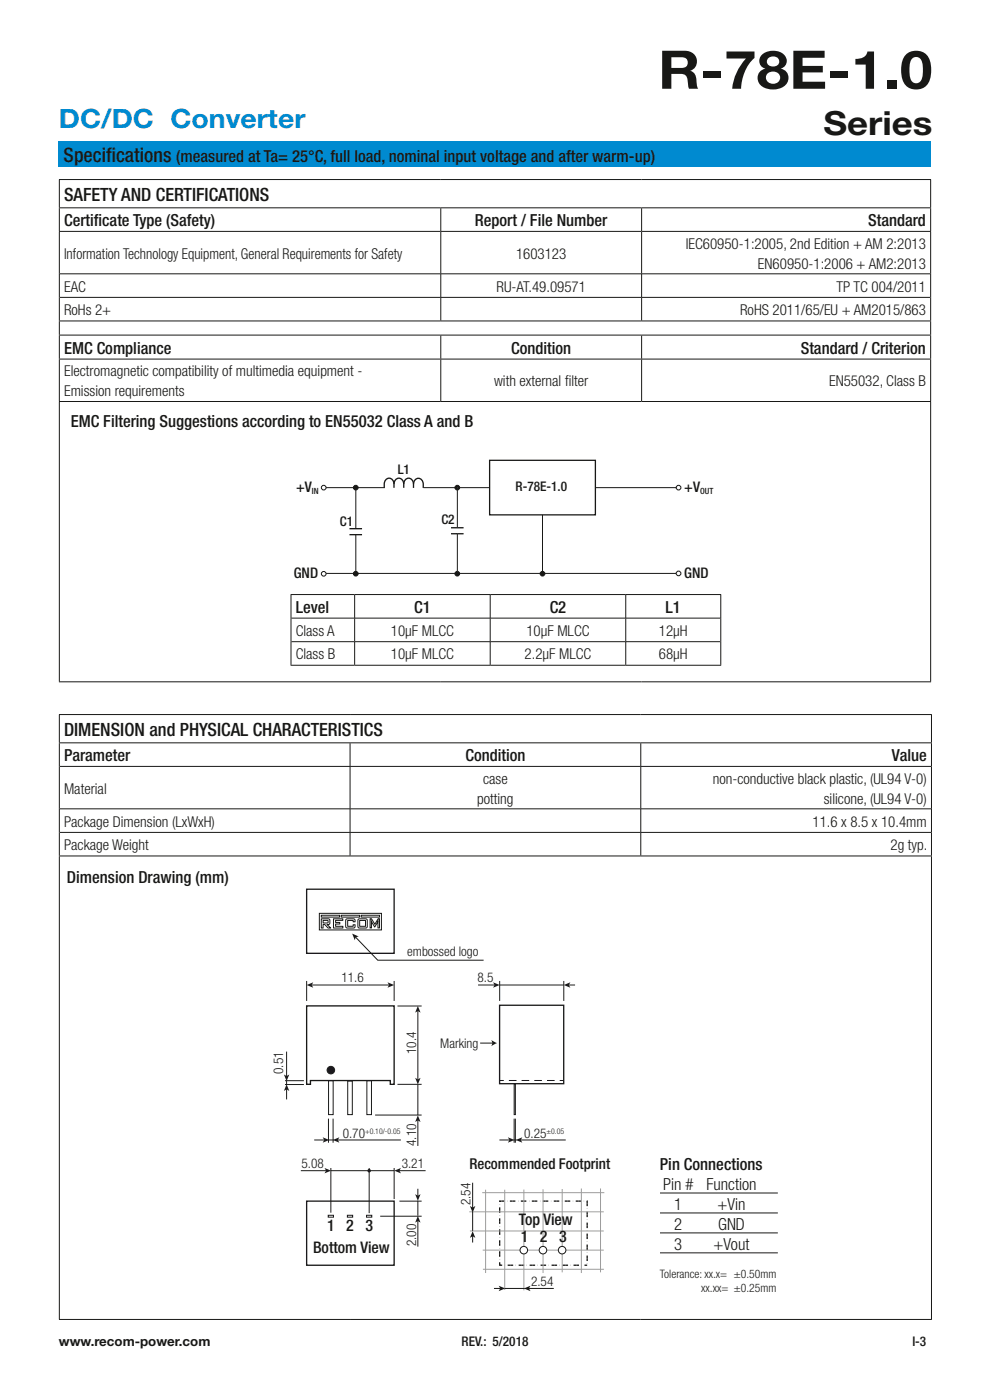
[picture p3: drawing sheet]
<svg xmlns="http://www.w3.org/2000/svg" width="210mm" height="297mm" viewBox="0 0 210 297" stroke-linecap="round" stroke-linejoin="round" font-family="sans-serif">
<path d="M12.5 30h185v5.5h-185z" fill="#008ad0"/>
<g fill="none" stroke="#181816" stroke-width=".21">
<path d="M12.5 38.1h185M12.6 38.2v5.8M197.4 38.2v5.8M12.5 44.1h185M12.5 49.1h185M12.6 44.2v4.8M12.6 49.2v18.8M12.7 58.1h184.6M93.5 44.2v4.8M93.5 49.2v8.8M93.5 58.1v4.9M136.1 44.2v4.8"/>
<path d="M136.1 49.2v8.8M136.1 58.1v4.9M197.4 44.2v4.8M197.4 49.2v18.8M12.5 68.1h185M12.5 71.1h185M12.5 76.2h185M12.6 68.2v2.8M12.6 71.2v4.9M12.6 76.3v8.8M12.7 63.1h184.6M93.5 63.1v4.9"/>
<path d="M93.5 71.2v4.9M93.5 76.3v8.8M136.1 63.1v4.9M136.1 71.2v4.9M136.1 76.3v8.8M197.4 68.2v2.8M197.4 71.2v4.9M197.4 76.3v8.8M12.5 85.2h185M12.6 85.3v59.3M197.4 85.3v59.3M68.7 103.4h12.9"/>
<path d="M89.8 103.4h14.1M69.2 121.6h74.2M12.5 144.6h185"/>
</g>
<circle cx="68.7" cy="121.7" r=".5" fill="#fff"/>
<circle cx="68.7" cy="121.7" r=".5" fill="none" stroke="#181816" stroke-width=".21"/>
<circle cx="68.7" cy="103.4" r=".5" fill="#fff"/>
<circle cx="68.7" cy="103.4" r=".5" fill="none" stroke="#181816" stroke-width=".21"/>
<circle cx="143.9" cy="121.6" r=".5" fill="#fff"/>
<circle cx="143.9" cy="121.6" r=".5" fill="none" stroke="#181816" stroke-width=".21"/>
<circle cx="143.9" cy="103.4" r=".5" fill="#fff"/>
<g fill="none" stroke="#181816" stroke-width=".21">
<path d="M126.3 103.4h17.2"/>
<circle cx="143.9" cy="103.4" r=".5"/>
</g>
<circle cx="97" cy="103.4" r=".5" fill="#181816"/>
<circle cx="97" cy="103.4" r=".5" fill="none" stroke="#181816" stroke-width=".21"/>
<circle cx="97" cy="121.7" r=".5" fill="#181816"/>
<circle cx="97" cy="121.7" r=".5" fill="none" stroke="#181816" stroke-width=".21"/>
<circle cx="115.1" cy="121.7" r=".5" fill="#181816"/>
<circle cx="115.1" cy="121.7" r=".5" fill="none" stroke="#181816" stroke-width=".21"/>
<path d="M74.1 112.2h2.7M74.1 113.4h2.7" fill="none" stroke="#181816" stroke-width=".28"/>
<g fill="#fff" stroke="#181816" stroke-width=".21">
<path d="M75.5 113.5v8.2z"/>
<path d="M75.5 103.9v8.3z"/>
</g>
<circle cx="75.5" cy="103.4" r=".5" fill="#181816"/>
<circle cx="75.5" cy="103.4" r=".5" fill="none" stroke="#181816" stroke-width=".21"/>
<circle cx="75.5" cy="121.7" r=".5" fill="#181816"/>
<circle cx="75.5" cy="121.7" r=".5" fill="none" stroke="#181816" stroke-width=".21"/>
<path d="M83.6 102.7a1.06 1.06 0 0 0-1.1-1.3 1.06 1.06 0 0 0-1 1.3v.8M85.6 102.7a1.06 1.06 0 0 0-1-1.3 1.06 1.06 0 0 0-1 1.3v.8M87.7 102.7a1.06 1.06 0 0 0-1-1.3 1.06 1.06 0 0 0-1.1 1.3v.8M87.7 103.5a1.76 1.76 0 0 1 .7-2 1.09 1.09 0 0 1 1.4 1.2v.8M95.7 112h2.6M95.7 113.2h2.6" fill="none" stroke="#181816" stroke-width=".28"/>
<path d="M97 113.2v8.1z" fill="#fff"/>
<path d="M97 113.2v8.1" fill="none" stroke="#181816" stroke-width=".21"/>
<path d="M97 103.5v8.5z" fill="#fff"/>
<g fill="none" stroke="#181816" stroke-width=".21">
<path d="M97 103.5v8.5M115.1 109.2v12.4M61.6 126.1h91.4M61.7 126.2v14.8M61.8 131.1h91M61.8 136.1h91M75.2 126.2v4.9M75.2 131.2v4.9M75.2 136.2v4.8M104 126.2v4.9M104 131.2v4.9M104 136.2v4.8"/>
<path d="M132.7 126.2v4.9M132.7 131.2v4.9M132.7 136.2v4.8M152.9 126.2v14.8M12.5 151.6h185.2M12.5 157.6h185.2M12.6 151.7v5.8M12.6 157.7v23.8M61.6 141.1h91.4M74.3 157.7v4.8M135.9 157.7v4.8M197.6 151.7v5.8"/>
<path d="M197.6 157.7v23.8M12.7 162.6h184.8M12.7 171.6h184.8M12.7 176.6h184.8M74.3 162.6v8.9M74.3 171.6v4.9M74.3 176.6v4.9M135.9 162.6v8.9M135.9 171.6v4.9M135.9 176.6v4.9M12.5 181.6h185.2M12.6 181.7v98.1"/>
<path d="M197.6 181.7v98.1M12.5 279.9h185.2"/>
</g>
<path d="M103.9 97.7h22.4v11.5h-22.4z" fill="none" stroke="#181816" stroke-width=".27"/>
<path d="M65 188.6h18.6v13.6h-18.6zM106 213.3h13.6v16.6h-13.6zM65 254.8h18.6v13.6h-18.6z" fill="none" stroke="#1b191d" stroke-width=".28"/>
<path d="M65 213.4h18.6v16.6h-.8v-.8h-16.9v.8h-.9z" fill="none" stroke="#181816" stroke-width=".28"/>
<path d="M106 254.8h18.6v13.6h-18.6z" fill="none" stroke="#181816" stroke-width=".28" stroke-dasharray=".6 .6 0" stroke-linecap="butt"/>
<path d="M99.6 257.1h28.5M102.3 253h25.9M103 252.4v17.7M107.1 252.4v21.3M111.1 252.4v21.3M115.2 252.3v17.8M119.3 252.2v17.7M123.3 252.1v18M127.4 252.1v17.8M99.7 261.1h28.4M102.4 265.2h25.7M102.4 269.3h25.7" fill="none" stroke="#9d9d9d" stroke-width=".21"/>
<circle cx="111.1" cy="265.2" r=".8" fill="#fff"/>
<circle cx="111.1" cy="265.2" r=".8" fill="none" stroke="#181816" stroke-width=".21"/>
<circle cx="115.2" cy="265.2" r=".8" fill="#fff"/>
<circle cx="115.2" cy="265.2" r=".8" fill="none" stroke="#181816" stroke-width=".21"/>
<circle cx="119.2" cy="265.2" r=".8" fill="#fff"/>
<g fill="none" stroke="#181816" stroke-width=".21">
<path d="M67.7 193.8h13.2v3.5h-13.2zM68.2 194.2h3.8v.3l-3.8 .1zM68.2 194.9h1.4a.62 .62 0 0 1 .4 .7 .62 .62 0 0 1-.6 .5l.7 .8h-.5l-.7-.8h-.4v.8h-.3zM68.5 195.3h1.1v.5h-1zM70.7 194.9h2v.4h-1.5v.4h.9v.3h-.9v.5h1.5v.4h-2zM72.4 194.2h3.9v.3l-3.9 .1zM73.4 195h1.8l.1 .6-.4-.1v-.2h-1.1v1.2h1.1v-.3h.4v.6l-.3 .1-1.6-.1zM75.4 198.8l4.7 4.9h22.5M76 195h1.8v1.8l-.2 .1-1.6-.1zM76.3 195.3h1.2v1.2h-1.2zM76.6 194.2h3.9v.3l-3.9 .1zM78.5 194.9h.3l.7 1.2 .7-1.2h.3v1.9h-.3v-1.3l-.7 1.1-.7-1.1v1.4h-.3z"/>
<circle cx="119.2" cy="265.2" r=".8"/>
</g>
<path d="M106 229.2h.9M118.7 229.2h.9" fill="none" stroke="#1b191d" stroke-width=".21"/>
<path d="M107.9 229.2h10.3" fill="none" stroke="#1b191d" stroke-width=".21" stroke-dasharray="1.6 1.1" stroke-linecap="butt"/>
<path d="M74.7 198.1l1.4 .6-.7 .1-.1 .7z" fill="#181816"/>
<path d="M69.7 229.3h1v7.2h-1zM73.8 229.3h.9v7.2h-.9zM77.8 229.3h1v7.2h-1zM109.1 229.9h.2v6.6h-.2zM69.6 257.8h1.1v.4h-1.1zM73.7 257.8h1.1v.4h-1.1zM77.7 257.8h1.2v.4h-1.2z" fill="none" stroke="#1b191d" stroke-width=".21"/>
<circle cx="78.3" cy="248.4" r=".38" fill="#1b191d"/>
<path d="M60.5 230.1h4M60.5 229.3h4M109.1 237.3v5.1M109.3 237.3v5.1M80.6 258h8.8M84.7 254.8h4.7M88.6 254.7v3.2M88.6 259v5.5" fill="none" stroke="#1b191d" stroke-width=".21"/>
<path d="M88.6 258l.6 1.4-.6-.4-.5 .4z" fill="#1b191d"/>
<path d="M88.6 252.2v1.5" fill="none" stroke="#1b191d" stroke-width=".21"/>
<path d="M88.1 253.3l.5 .4 .6-.4-.6 1.4z" fill="#1b191d"/>
<path d="M106 209h13.6M106 208.1v4.2M119.6 208.1v4.2M120.6 209h1.4" fill="none" stroke="#1b191d" stroke-width=".21"/>
<path d="M119.6 209l1.4-.6-.3 .6 .3 .5z" fill="#1b191d"/>
<path d="M101.4 209h3.6" fill="none" stroke="#1b191d" stroke-width=".21"/>
<path d="M104.6 208.4l1.4 .6-1.4 .5 .3-.5z" fill="#1b191d"/>
<path d="M65 208.1v4.2M66 209h16.6M83.6 208.1v4.2" fill="none" stroke="#1b191d" stroke-width=".21"/>
<g fill="#1b191d">
<path d="M65 209l1.4-.6-.3 .6 .3 .5z"/>
<path d="M82.2 208.4l1.4 .6-1.4 .5 .3-.5z"/>
</g>
<path d="M84.6 248.4h5.7" fill="none" stroke="#1b191d" stroke-width=".21"/>
<path d="M83.6 248.4l1.4-.6-.3 .6 .3 .5z" fill="#1b191d"/>
<path d="M63.8 248.4h5.4M69.6 241.8h1.3M70.2 248.4h13.4" fill="none" stroke="#1b191d" stroke-width=".21"/>
<path d="M68.8 247.8l1.4 .6-1.4 .5 .4-.5z" fill="#1b191d"/>
<path d="M60.8 223.1v5.3M69.7 237.3v5.1M70.7 237.3v5.1M70.2 247.8v9.5M78.3 247.8v9.6M83.6 247.8v6.6" fill="none" stroke="#1b191d" stroke-width=".21"/>
<path d="M60.2 227.9l.6 .4 .6-.4-.6 1.4z" fill="#1b191d"/>
<path d="M110.4 241.8h9.6" fill="none" stroke="#1b191d" stroke-width=".21"/>
<path d="M109.4 241.8l1.4-.5-.3 .5 .3 .6z" fill="#1b191d"/>
<path d="M60.8 231v2.2" fill="none" stroke="#1b191d" stroke-width=".21"/>
<path d="M60.8 230l.6 1.4-.6-.3-.6 .3z" fill="#1b191d"/>
<path d="M71.6 241.8h13.4" fill="none" stroke="#1b191d" stroke-width=".21"/>
<path d="M70.6 241.8l1.4-.5-.3 .5 .3 .6z" fill="#1b191d"/>
<path d="M66.7 241.8h2.2" fill="none" stroke="#1b191d" stroke-width=".21"/>
<path d="M68.4 241.3l1.5 .5-1.5 .6 .4-.6z" fill="#1b191d"/>
<path d="M105.9 241.8h2.2" fill="none" stroke="#1b191d" stroke-width=".21"/>
<path d="M107.7 241.3l1.4 .5-1.4 .6 .4-.6z" fill="#1b191d"/>
<path d="M84.3 213.4h5.1M88.6 214.4v14.7M79.6 236.6h9.8M84.3 230h5.1" fill="none" stroke="#1b191d" stroke-width=".21"/>
<g fill="#1b191d">
<path d="M88.1 228.7l.5 .3 .6-.3-.6 1.4z"/>
<path d="M88.6 213.4l.6 1.4-.6-.3-.5 .3z"/>
</g>
<path d="M88.6 230.1v6.5M88.6 237.6v5.5" fill="none" stroke="#1b191d" stroke-width=".21"/>
<g fill="#1b191d">
<path d="M88.6 236.6l.6 1.4-.6-.3-.5 .3z"/>
<circle cx="70.2" cy="227" r=".8"/>
</g>
<circle cx="70.2" cy="227" r=".8" fill="none" stroke="#1b191d" stroke-width=".21"/>
<path d="M101.8 221.3h2.8" fill="none" stroke="#181816" stroke-width=".21"/>
<path d="M104.2 220.6l1.2 .7-1.2 .7 .3-.7z" fill="#181816"/>
<path d="M60.8 229.3v.8M108.9 241.8h.7" fill="none" stroke="#1b191d" stroke-width=".21"/>
<path d="M100.3 250.9v5.4M100.3 257.1v4" fill="none" stroke="#181816" stroke-width=".21"/>
<path d="M99.7 255.8l.6 .4 .5-.4-.5 1.5z" fill="#181816"/>
<path d="M100.3 262.2v1.4" fill="none" stroke="#181816" stroke-width=".21"/>
<path d="M100.3 261.2l.5 1.4-.5-.3-.6 .3z" fill="#181816"/>
<path d="M107.1 273.3h4.2M112.1 273.3h5.4" fill="none" stroke="#181816" stroke-width=".21"/>
<path d="M111.1 273.3l1.4-.5-.3 .5 .3 .6z" fill="#181816"/>
<path d="M104.8 273.3h1.4" fill="none" stroke="#181816" stroke-width=".21"/>
<path d="M105.8 272.8l1.4 .5-1.4 .6 .3-.6z" fill="#181816"/>
<path d="M140 245.5h25v29.5h-25z" fill="#fff"/>
<path d="M140 253.1h25M140 257.3h25M140 261.6h25M140 265.8h25" fill="none" stroke="#181816" stroke-width=".21"/>
<text font-size="11.3" fill="#181816" x="139.6" y="18.8">R-78E-1.0</text>
<text font-size="7.1" fill="#181816" x="174.7" y="28.7">Series</text>
<text font-size="5.6" fill="#008ad0" x="12.5" y="27.2">DC/DC Converter</text>
<g font-size="4.2" fill="#181816">
<text x="13.5" y="34.4">Specif</text>
<text x="22.5" y="34.4">ications</text>
</g>
<g font-size="3.9" fill="#181816">
<text x="13.6" y="42.6">SAFETY AND CERTIFICATIONS</text>
<text x="13.6" y="156.1">DIMENSION and PHYSICAL CHARACTERISTICS</text>
</g>
<g font-size="3.5" fill="#181816">
<text x="37.4" y="34.4">(measured at Ta= 25°C, full load, nominal input voltage and after warm-up)</text>
<text x="13.6" y="48">Certif</text>
<text x="19.9" y="48">icate Type (Safety)</text>
<text x="100.7" y="48">Report / File Number</text>
<text x="184.2" y="48">Standard</text>
<text x="13.6" y="75">EMC Compliance</text>
<text x="108.4" y="75">Condition</text>
<text x="169.9" y="75">Standard / Criterion</text>
<text x="15" y="90.5">EMC Filtering Suggestions according to EN55032 Class A and B</text>
<text x="62.7" y="130">Level</text>
<text x="87.8" y="130">C1</text>
<text x="116.6" y="130">C2</text>
<text x="141.2" y="130">L1</text>
<text x="13.6" y="161.5">Parameter</text>
<text x="98.7" y="161.5">Condition</text>
<text x="189.2" y="161.5">Value</text>
<text x="14.2" y="187.4">Dimension Drawing (mm)</text>
<text x="140" y="248.3">Pin Connections</text>
<text x="140.7" y="252.5">Pin #</text>
<text x="143" y="256.8">1</text>
<text x="149.8" y="252.5">Function</text>
<text x="152.2" y="256.8">+Vin</text>
<text x="143" y="261">2</text>
<text x="152.3" y="261">GND</text>
<text x="143" y="265.2">3</text>
<text x="151.4" y="265.2">+Vout</text>
</g>
<g font-size="3.4" fill="#181816">
<text x="69.4" y="261.2">1</text>
<text x="73.4" y="261.2">2</text>
<text x="77.5" y="261.2">3</text>
<text x="110.1" y="260">Top View</text>
<text x="110.5" y="263.5">1</text>
<text x="114.5" y="263.5">2</text>
<text x="118.6" y="263.5">3</text>
<text x="66.4" y="265.8">Bottom View</text>
</g>
<g font-size="3.2" fill="#181816">
<text x="145.5" y="52.7">IEC60950-1:2005, 2nd Edition + AM 2:2013</text>
<text x="13.6" y="54.9">Information Technology Equipment, General Requirements for Safety</text>
<text x="109.5" y="54.9">1603123</text>
<text x="160.8" y="57">EN60950-1:2006 + AM2:2013</text>
<text x="13.6" y="61.8">EAC</text>
<text x="105.3" y="61.8">RU-AT.49.09571</text>
<text x="177.5" y="61.8">TP TC 004/2011</text>
<text x="13.6" y="66.9">RoHs 2+</text>
<text x="157" y="66.9">RoHS 2011/65/EU + AM2015/863</text>
<text x="13.6" y="79.8">Electromagnetic compatibility of multimedia equipment -</text>
<text x="104.8" y="81.9">with external filter</text>
<text x="175.9" y="81.9">EN55032, Class B</text>
<text x="13.6" y="84.1">Emission requirements</text>
<text x="62.7" y="134.9">Class A</text>
<text x="82.9" y="134.9">10µF MLCC</text>
<text x="111.7" y="134.9">10µF MLCC</text>
<text x="139.8" y="134.9">12µH</text>
<text x="62.7" y="139.9">Class B</text>
<text x="82.9" y="139.9">10µF MLCC</text>
<text x="111.3" y="139.9">2.2µF MLCC</text>
<text x="139.8" y="139.9">68µH</text>
<text x="102.5" y="166.2">case</text>
<text x="151.2" y="166.2">non-conductive black plastic, (UL94 V-0)</text>
<text x="13.6" y="168.4">Material</text>
<text x="101.2" y="170.5">potting</text>
<text x="174.8" y="170.5">silicone, (UL94 V-0)</text>
<text x="13.6" y="175.3">Package Dimension (LxWxH)</text>
<text x="172.4" y="175.3">11.6 x 8.5 x 10.4mm</text>
<text x="13.6" y="180.4">Package Weight</text>
<text x="188.9" y="180.4">2g typ.</text>
<text x="99.6" y="248">Recommended Footprint</text>
</g>
<g font-size="3.1" fill="#181816">
<text x="62.8" y="104.4">+V</text>
<text x="145.1" y="104.4">+V</text>
<text x="62.3" y="122.6">GND</text>
<text x="145.1" y="122.6">GND</text>
</g>
<g font-size="2.8" fill="#181816">
<text x="84.4" y="100.6">L1</text>
<text x="109.4" y="104.1">R-78E-1.0</text>
<text x="72.1" y="111.6">C1</text>
<text x="93.6" y="111.2">C2</text>
<text x="86.4" y="202.8">embossed logo</text>
<text x="72.4" y="208.3">11.6</text>
<text x="101.3" y="208.3">8.5</text>
<text x="60.1" y="227.8" transform="rotate(-90 60.1 227.8)">0.51</text>
<text x="88.3" y="223.6" transform="rotate(-90 88.3 223.6)">10.4</text>
<text x="93.4" y="222.3">Marking</text>
<text x="72.7" y="241.4">0.70</text>
<text x="88.3" y="243.1" transform="rotate(-90 88.3 243.1)">4.10</text>
<text x="111.2" y="241.4">0.25</text>
<text x="63.9" y="247.9">5.08</text>
<text x="85.2" y="247.9">3.21</text>
<text x="99.8" y="255.7" transform="rotate(-90 99.8 255.7)">2.54</text>
<text x="88.3" y="264.4" transform="rotate(-90 88.3 264.4)">2.00</text>
<text x="112.6" y="272.9">2.54</text>
<text x="12.5" y="285.6">www.recom-power.com</text>
<text x="97.9" y="285.6">REV.: 5/2018</text>
<text x="193.5" y="285.6">I-3</text>
</g>
<g font-size="2.5" fill="#181816">
<text x="140" y="271.2">Tolerance: xx.x= ±0.50mm</text>
<text x="148.8" y="274.1">xx.xx= ±0.25mm</text>
</g>
<g font-size="1.8" fill="#181816">
<text x="66.2" y="104.8">IN</text>
<text x="148.5" y="104.8">OUT</text>
</g>
<g font-size="1.6" fill="#181816">
<text x="77.4" y="240.5">+0.10/-0.05</text>
<text x="115.9" y="240.5">±0.05</text>
</g>
</svg>
